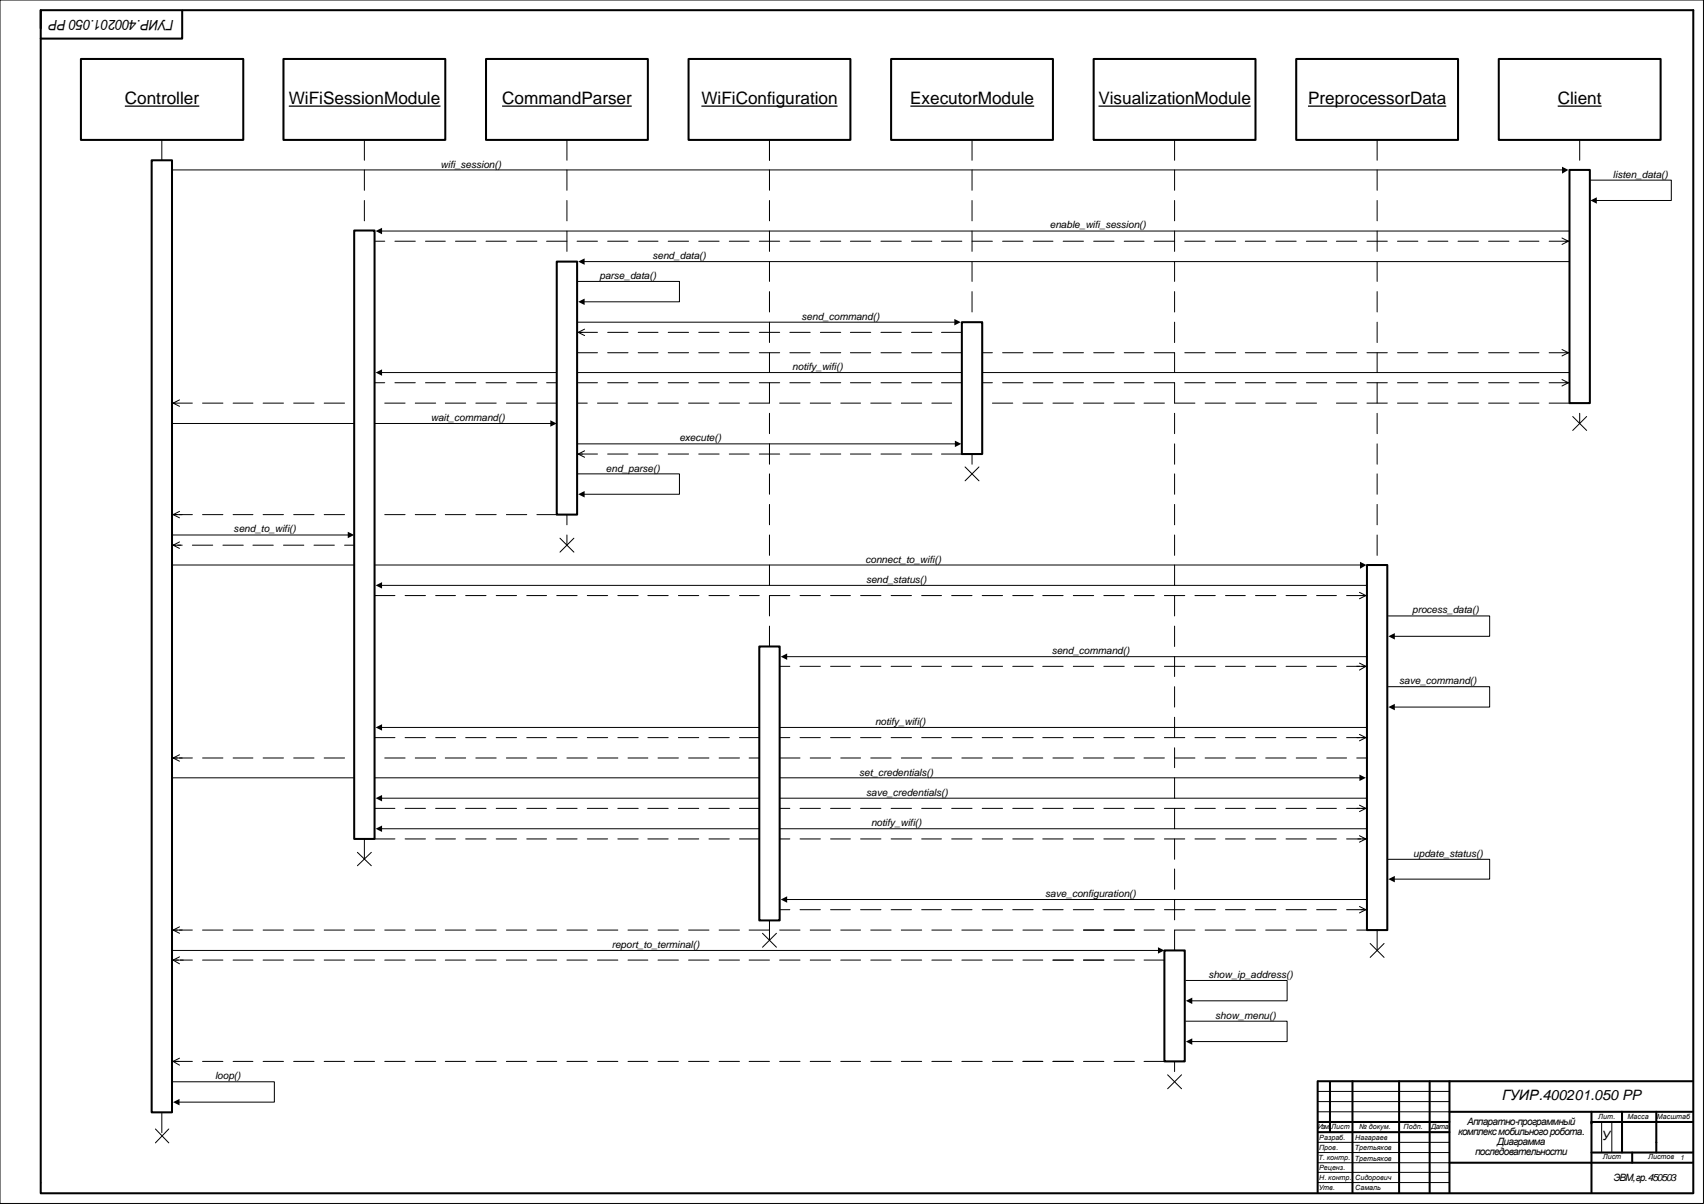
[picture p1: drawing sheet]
<svg xmlns="http://www.w3.org/2000/svg" width="841mm" height="594mm" viewBox="0 0 841 594" stroke-linecap="round" stroke-linejoin="round" font-family="sans-serif">
<g fill="none" stroke="#000" stroke-width="1">
<path d="M20 14v-9h816v584M20 5v579M90 5v14h-70M651 534v55M651 534h185M657 534v25M668 534v55M691 534v55M706 534v55M716 534v55M651 554h65M651 559h65"/>
<path d="M716 549h120M786 549v40M786 554h50M801 549v20M818 549v20M716 574h120M786 569h50M806 569v5M20 584v5h816"/>
</g>
<path d="M0 0h841v594h-841zM651 539h65M651 544h65M651 549h65M791 554v15M796 554v15M651 564h65M651 569h65M651 574h65M651 579h65M651 584h65" fill="none" stroke="#000" stroke-width=".49"/>
<path d="M75 79h10v470h-10z" fill-rule="evenodd" fill="#fff"/>
<path d="M75 79h10v470h-10z" fill="none" stroke="#000" stroke-width="1"/>
<path d="M775 84h10v115h-10z" fill-rule="evenodd" fill="#fff"/>
<path d="M775 84h10v115h-10z" fill="none" stroke="#000" stroke-width="1"/>
<g fill="none" stroke="#000" stroke-width=".49">
<path d="M85 84h687M785 89h40v10h-37M188 114h587M771 117l3 2-3 2M285 139h50v10h-47M288 129h487M285 159h187M289 162l-4 2 4 2M771 173l3 1-3 2M89 197l-4 2 4 2M188 184h587M771 187l3 2-3 1"/>
<path d="M85 209h187M285 219h187M777 206l6 6M783 206l-6 6M285 234h50v10h-47M289 223l-4 1 4 2M477 230l6 7M483 230l-6 7M89 252l-4 2 4 2M85 264h87M85 279h587M89 267l-4 2 4 2"/>
<path d="M276 266l7 7M283 266l-7 7M188 289h487M671 292l3 2-3 2M686 304h50v10h-48M686 339h50v10h-48M188 359h487M89 373l-4 1 4 2M671 362l3 2-3 2M85 384h587M188 394h487M671 397l3 2-3 2"/>
<path d="M188 409h487M671 412l3 2-3 2M176 421l7 6M183 421l-7 6M686 424h50v10h-48M89 457l-4 2 4 2M377 461l6 7M383 461l-6 7M677 466l6 7M683 466l-6 7"/>
</g>
<g fill="#000">
<path d="M771 82l3 2-3 2zM185 114l4-2v4zM785 99l3-2v4zM285 129l4-1v3zM285 149l4-2v4zM471 157l3 2-3 2zM185 184l4-2v3zM272 207l3 2-3 2zM471 217l4 2-4 2zM285 244l4-2v4zM172 262l3 2-3 2zM672 277l3 2-3 2z"/>
<path d="M185 289l4-2v4zM686 314l3-2v4zM686 349l3-2v4zM185 359l4-2v4zM185 394l4-2v4zM671 382l3 2-3 1zM185 409l4-2v4zM686 434l3-2v4z"/>
</g>
<g fill="none" stroke="#000" stroke-width=".49" stroke-dasharray="1.4 1">
<path d="M773 119h1M288 164h-3M774 174h.1M87 199h-2M773 189h1M288 224h-3M90 254h-5M89 269h-4M672 294h2M90 374h-5M670 364h4M670 399h4"/>
<path d="M670 414h4M90 459h-5"/>
</g>
<path d="M675 279h10v180h-10z" fill-rule="evenodd" fill="#fff"/>
<path d="M675 279h10v180h-10z" fill="none" stroke="#000" stroke-width="1"/>
<path d="M85 469h487M89 472l-4 2 4 2" fill="none" stroke="#000" stroke-width=".49"/>
<path d="M572 468l3 1-3 2z" fill="#000"/>
<path d="M90 474h-5" fill="none" stroke="#000" stroke-width=".49" stroke-dasharray="1.4 1"/>
<path d="M575 469h10v55h-10z" fill-rule="evenodd" fill="#fff"/>
<path d="M575 469h10v55h-10z" fill="none" stroke="#000" stroke-width="1"/>
<path d="M586 484h50v10h-48M586 504h50v10h-48M85 534h50v10h-47M89 522l-4 2 4 2M577 530l6 7M583 530l-6 7M77 557l6 7M83 557l-6 7" fill="none" stroke="#000" stroke-width=".49"/>
<path d="M586 494l3-2v4zM586 514l3-2v4zM85 544l4-2v4z" fill="#000"/>
<path d="M88 524h-3" fill="none" stroke="#000" stroke-width=".49" stroke-dasharray="1.4 1"/>
<path d="M740 29h80v40h-80z" fill-rule="evenodd" fill="#fff"/>
<path d="M740 29h80v40h-80z" fill="none" stroke="#000" stroke-width="1"/>
<path d="M769 52h22" fill="none" stroke="#000" stroke-width=".62" stroke-linecap="butt"/>
<path d="M640 29h80v40h-80z" fill-rule="evenodd" fill="#fff"/>
<path d="M640 29h80v40h-80z" fill="none" stroke="#000" stroke-width="1"/>
<path d="M646 52h68" fill="none" stroke="#000" stroke-width=".62" stroke-linecap="butt"/>
<path d="M540 29h80v40h-80z" fill-rule="evenodd" fill="#fff"/>
<path d="M540 29h80v40h-80z" fill="none" stroke="#000" stroke-width="1"/>
<path d="M542 52h76" fill="none" stroke="#000" stroke-width=".62" stroke-linecap="butt"/>
<path d="M440 29h80v40h-80z" fill-rule="evenodd" fill="#fff"/>
<path d="M440 29h80v40h-80z" fill="none" stroke="#000" stroke-width="1"/>
<path d="M450 52h61" fill="none" stroke="#000" stroke-width=".62" stroke-linecap="butt"/>
<path d="M340 29h80v40h-80z" fill-rule="evenodd" fill="#fff"/>
<path d="M340 29h80v40h-80z" fill="none" stroke="#000" stroke-width="1"/>
<path d="M346 52h68" fill="none" stroke="#000" stroke-width=".62" stroke-linecap="butt"/>
<path d="M240 29h80v40h-80z" fill-rule="evenodd" fill="#fff"/>
<path d="M240 29h80v40h-80z" fill="none" stroke="#000" stroke-width="1"/>
<path d="M248 52h64" fill="none" stroke="#000" stroke-width=".62" stroke-linecap="butt"/>
<path d="M140 29h80v40h-80z" fill-rule="evenodd" fill="#fff"/>
<path d="M140 29h80v40h-80z" fill="none" stroke="#000" stroke-width="1"/>
<path d="M143 52h74" fill="none" stroke="#000" stroke-width=".62" stroke-linecap="butt"/>
<path d="M40 29h80v40h-80z" fill-rule="evenodd" fill="#fff"/>
<path d="M40 29h80v40h-80z" fill="none" stroke="#000" stroke-width="1"/>
<path d="M62 52h36" fill="none" stroke="#000" stroke-width=".62" stroke-linecap="butt"/>
<g fill="none" stroke="#000" stroke-width=".49">
<path d="M80 69v10M180 69v10M280 69v10M380 69v10M480 69v10M580 69v10M680 69v10M780 69v10M180 84v10M180 99v10M280 84v10M280 99v10"/>
<path d="M380 84v10M380 99v10M480 84v10M480 99v10M580 84v10M580 99v10M680 84v10M680 99v10M185 119h5M195 119h10M210 119h10M225 119h10"/>
<path d="M240 119h10M255 119h10M270 119h10M280 114v10M285 119h10M300 119h10M315 119h10M330 119h10M345 119h10M360 119h10M375 119h10M380 114v10"/>
<path d="M390 119h10M405 119h10M420 119h10M435 119h10M450 119h10M465 119h10M480 114v10M480 119h10M495 119h10M510 119h10M525 119h10M540 119h10"/>
<path d="M555 119h10M570 119h10M580 114v10M585 119h10M600 119h10M615 119h10M630 119h10M645 119h10M660 119h10M675 119h10M680 114v10M690 119h10"/>
<path d="M705 119h10M720 119h10M735 119h10M750 119h10M765 119h10M380 129v10M480 129v10M580 129v10M680 129v10M380 144v10M380 159v10M480 144v10"/>
<path d="M580 144v10M580 159v10M680 144v10M680 159v10M285 164h10M285 174h10M300 164h10M300 174h10M315 164h10M315 174h10M330 164h10M330 174h10"/>
<path d="M345 164h10M345 174h10M360 164h10M360 174h10M375 164h10M375 174h10M380 174v10M390 164h10M390 174h10M405 164h10M405 174h10M420 164h10"/>
<path d="M420 174h10M435 164h10M435 174h10M450 164h10M450 174h10M465 174h10M480 174h10M495 174h10M510 174h10M525 174h10M540 174h10M555 174h10"/>
<path d="M570 174h10v10M585 174h10M600 174h10M615 174h10M630 174h10M645 174h10M660 174h10M675 174h10M680 174v10M690 174h10M705 174h10M720 174h10"/>
<path d="M735 174h10M750 174h10M765 174h10M85 199h10M100 199h10M115 199h10M130 199h10M145 199h10M160 199h10M175 199h10M185 189h5M190 199h10"/>
<path d="M195 189h10M205 199h10M210 189h10M220 199h10M225 189h10M235 199h10M240 189h10M250 199h10M255 189h10M265 199h10M270 189h10M280 199h10"/>
<path d="M285 189h10M295 199h10M300 189h10M310 199h10M315 189h10M325 199h10M330 189h10M340 199h10M345 189h10M355 199h10M360 189h10M375 189h10"/>
<path d="M380 189v10h-10M385 199h10M390 189h10M400 199h10M405 189h10M415 199h10M420 189h10M430 199h10M435 189h10M445 199h10M450 189h10M460 199h10"/>
<path d="M465 189h10M475 199h10M480 189h10M490 199h10M495 189h10M505 199h10M510 189h10M520 199h10M525 189h10M535 199h10M540 189h10M550 199h10"/>
<path d="M555 189h10M565 199h10M570 189h10v10h10M585 189h10M595 199h10M600 189h10M610 199h10M615 189h10M625 199h10M630 189h10M640 199h10M645 189h10"/>
<path d="M660 189h10M660 199h10M675 189h10M675 199h10M680 189v10M690 189h10M690 199h10M705 189h10M705 199h10M720 189h10M720 199h10M735 189h10"/>
<path d="M735 199h10M750 189h10M750 199h10M765 189h10M765 199h10M380 204v10M380 219v10M580 204v10M580 219v10M680 204v10M680 219v10M780 204v5"/>
<path d="M285 224h10M300 224h10M315 224h10M330 224h10M345 224h10M360 224h10M375 224h10M380 234v10M390 224h10M405 224h10M420 224h10M435 224h10"/>
<path d="M450 224h10M465 224h10M480 224v5M580 234v10M680 234v10M85 254h10M100 254h10M115 254h10M130 254h10M145 254h10M160 254h10M175 254h10"/>
<path d="M190 254h10M205 254h10M220 254h10M235 254h10M250 254h10M265 254h10M280 254v5M380 249v10M580 249v10M680 249v10M85 269h5M95 269h10"/>
<path d="M110 269h10M125 269h10M140 269h10M155 269h10M170 269h5M280 264v5M380 264v10M380 279v10M580 264v10M580 279v10M680 264v10M185 294h10"/>
<path d="M200 294h10M215 294h10M230 294h10M245 294h10M260 294h10M275 294h10M290 294h10M305 294h10M320 294h10M335 294h10M350 294h10M365 294h10"/>
<path d="M390 294h-10v10M395 294h10M410 294h10M425 294h10M440 294h10M455 294h10M470 294h10M485 294h10M500 294h10M515 294h10M530 294h10M545 294h10"/>
<path d="M560 294h10M575 294h10M580 294v10M590 294h10M605 294h10M620 294h10M635 294h10M650 294h10M665 294h10M380 309v10M580 309v10M385 329h5"/>
<path d="M388 324h287M395 329h10M410 329h10M425 329h10M440 329h10M455 329h10M470 329h10M485 329h10M500 329h10M515 329h10M530 329h10M545 329h10"/>
<path d="M560 329h10M575 329h10M580 324v10M580 339v10M590 329h10M605 329h10M620 329h10M635 329h10M650 329h10M665 329h10M671 327l3 2-3 2M580 354v10"/>
<path d="M85 374h10M100 374h10M115 374h10M130 374h10M145 374h10M160 374h10M175 374h10M185 364h10M190 374h10M200 364h10M205 374h10M215 364h10"/>
<path d="M220 374h10M230 364h10M235 374h10M245 364h10M250 374h10M260 364h10M265 374h10M275 364h10M280 374h10M290 364h10M295 374h10M305 364h10"/>
<path d="M310 374h10M320 364h10M325 374h10M335 364h10M340 374h10M350 364h10M355 374h10M365 364h10M370 374h10M380 364h10M385 374h10M395 364h10"/>
<path d="M400 374h10M410 364h10M415 374h10M425 364h10M430 374h10M440 364h10M445 374h10M455 364h10M460 374h10M470 364h10M475 374h10M485 364h10"/>
<path d="M490 374h10M500 364h10M505 374h10M515 364h10M520 374h10M530 364h10M535 374h10M545 364h10M550 374h10M560 364h10M565 374h10M575 364h10"/>
<path d="M580 369v10M580 374h10M590 364h10M595 374h10M605 364h10M610 374h10M620 364h10M625 374h10M635 364h10M640 374h10M650 364h10M655 374h10"/>
<path d="M665 364h10M670 374h5M185 399h10M200 399h10M215 399h10M230 399h10M245 399h10M260 399h10M275 399h10M290 399h10M305 399h10M320 399h10"/>
<path d="M335 399h10M350 399h10M365 399h10M380 399h10M395 399h10M410 399h10M425 399h10M440 399h10M455 399h10M470 399h10M485 399h10M500 399h10"/>
<path d="M515 399h10M530 399h10M545 399h10M560 399h10M575 399h10M580 384v10M580 399v10M590 399h10M605 399h10M620 399h10M635 399h10M650 399h10"/>
<path d="M665 399h10M180 414v10M185 414h10M200 414h10M215 414h10M230 414h10M245 414h10M260 414h10M275 414h10M290 414h10M305 414h10M320 414h10"/>
<path d="M335 414h10M350 414h10M365 414h10M380 414h10M395 414h10M410 414h10M425 414h10M440 414h10M455 414h10M470 414h10M485 414h10M500 414h10"/>
<path d="M515 414h10M530 414h10M545 414h10M560 414h10M575 414h10M580 414v10M590 414h10M605 414h10M620 414h10M635 414h10M650 414h10M665 414h10"/>
<path d="M580 429v10M85 459h10M100 459h10M115 459h10M130 459h10M145 459h10M160 459h10M175 459h10M190 459h10M205 459h10M220 459h10M235 459h10"/>
<path d="M250 459h10M265 459h10M280 459h10M295 459h10M310 459h10M325 459h10M340 459h10M355 459h10M370 459h10M380 454v10M385 459h10M388 444h287"/>
<path d="M395 449h10M400 459h10M410 449h10M415 459h10M425 449h10M430 459h10M440 449h10M445 459h10M455 449h10M460 459h10M470 449h10M475 459h10"/>
<path d="M485 449h10M490 459h10M500 449h10M505 459h10M515 449h10M520 459h10M530 449h10M535 459h10M545 449h10M550 459h10M560 449h10M565 459h10"/>
<path d="M575 449h10M580 444v10M590 459h-10v10M590 449h10M595 459h10M605 449h10M610 459h10M620 449h10M625 459h10M635 449h10M640 459h10M650 449h10"/>
<path d="M655 459h10M665 449h10M670 459h5M671 447l3 2-3 2M680 459v10M85 474h10M100 474h10M115 474h10M130 474h10M145 474h10M160 474h10M175 474h10"/>
<path d="M190 474h10M205 474h10M220 474h10M235 474h10M250 474h10M265 474h10M280 474h10M295 474h10M310 474h10M325 474h10M340 474h10M355 474h10"/>
<path d="M370 474h10M385 474h10M400 474h10M415 474h10M430 474h10M445 474h10M460 474h10M475 474h10M490 474h10M505 474h10M520 474h10M535 474h10"/>
<path d="M550 474h10M565 474h10M85 524h10M100 524h10M115 524h10M130 524h10M145 524h10M160 524h10M175 524h10M190 524h10M205 524h10M220 524h10"/>
<path d="M235 524h10M250 524h10M265 524h10M280 524h10M295 524h10M310 524h10M325 524h10M340 524h10M355 524h10M370 524h10M385 524h10M400 524h10"/>
<path d="M415 524h10M430 524h10M445 524h10M460 524h10M475 524h10M490 524h10M505 524h10M520 524h10M535 524h10M550 524h10M565 524h10M580 524v5"/>
<path d="M80 549v10"/>
</g>
<path d="M385 324l4-1v3zM385 444l4-2v4z" fill="#000"/>
<path d="M670 329h4M672 449h2" fill="none" stroke="#000" stroke-width=".49" stroke-dasharray="1.4 1"/>
<path d="M375 319h10v135h-10z" fill-rule="evenodd" fill="#fff"/>
<path d="M375 319h10v135h-10z" fill="none" stroke="#000" stroke-width="1"/>
<path d="M465 164h10" fill="none" stroke="#000" stroke-width=".49"/>
<path d="M475 159h10v65h-10z" fill-rule="evenodd" fill="#fff"/>
<path d="M475 159h10v65h-10z" fill="none" stroke="#000" stroke-width="1"/>
<path d="M275 129h10v125h-10z" fill-rule="evenodd" fill="#fff"/>
<path d="M275 129h10v125h-10z" fill="none" stroke="#000" stroke-width="1"/>
<path d="M175 114h10v300h-10z" fill-rule="evenodd" fill="#fff"/>
<path d="M175 114h10v300h-10z" fill="none" stroke="#000" stroke-width="1"/>
<path d="M385 449h5" fill="none" stroke="#000" stroke-width=".49"/>
<g font-size="8.5">
<text x="62" y="52">Controller</text>
<text x="143" y="52">WiFiSessionModule</text>
<text x="248" y="52">CommandParser</text>
<text x="346" y="52">WiFiConfiguration</text>
<text x="449" y="52">ExecutorModule</text>
<text x="542" y="52">VisualizationModule</text>
<text x="646" y="52">PreprocessorData</text>
<text x="769" y="52">Client</text>
</g>
<text font-size="7.1" x="742" y="543">ГУИР.400201.050 PP</text>
<text font-size="7" x="86" y="10" transform="rotate(-180 86 10)">ГУИР.400201.050 РР</text>
<text font-size="6.3" x="791" y="563">У</text>
<g font-size="5">
<text x="724" y="555">Аппаратно-программный</text>
<text x="720" y="560">комплексмобильногоробота.</text>
<text x="739" y="565">Диаграмма</text>
<text x="728" y="570">последовательности</text>
<text x="797" y="583">ЭВМ,гр.450503</text>
</g>
<g font-size="4.9">
<text x="218" y="83">wifi_session()</text>
<text x="796" y="88">listen_data()</text>
<text x="518" y="113">enable_wifi_session()</text>
<text x="322" y="128">send_data()</text>
<text x="296" y="138">parse_data()</text>
<text x="396" y="158">send_command()</text>
<text x="391" y="183">notify_wifi()</text>
<text x="213" y="208">wait_command()</text>
<text x="335" y="218">execute()</text>
<text x="299" y="233">end_parse()</text>
<text x="115" y="263">send_to_wifi()</text>
<text x="427" y="278">connect_to_wifi()</text>
<text x="428" y="288">send_status()</text>
<text x="697" y="303">process_data()</text>
<text x="519" y="323">send_command()</text>
<text x="691" y="338">save_command()</text>
<text x="432" y="358">notify_wifi()</text>
<text x="424" y="383">set_credentials()</text>
<text x="428" y="393">save_credentials()</text>
<text x="430" y="408">notify_wifi()</text>
<text x="698" y="423">update_status()</text>
<text x="516" y="443">save_configuration()</text>
<text x="302" y="468">report_to_terminal()</text>
<text x="597" y="483">show_ip_address()</text>
<text x="600" y="503">show_menu()</text>
<text x="106" y="533">loop()</text>
</g>
<g font-size="3.5">
<text x="651" y="557">Изм.</text>
<text x="657" y="557">Лист</text>
<text x="671" y="557">№ докум.</text>
<text x="693" y="557">Подп.</text>
<text x="707" y="557">Дата</text>
<text x="789" y="552">Лит.</text>
<text x="804" y="552">Масса</text>
<text x="818" y="552">Масштаб</text>
<text x="651" y="562">Разраб.</text>
<text x="669" y="563">Нагараев</text>
<text x="651" y="567">Пров.</text>
<text x="669" y="568">Третьяков</text>
<text x="651" y="573">Т. контр.</text>
<text x="669" y="573">Третьяков</text>
<text x="791" y="572">Лист</text>
<text x="814" y="572">Листов</text>
<text x="830" y="572">1</text>
<text x="651" y="577">Реценз.</text>
<text x="651" y="588">Утв.</text>
<text x="651" y="582">Н. контр.</text>
<text x="669" y="583">Сидорович</text>
<text x="669" y="588">Самаль</text>
</g>
</svg>
